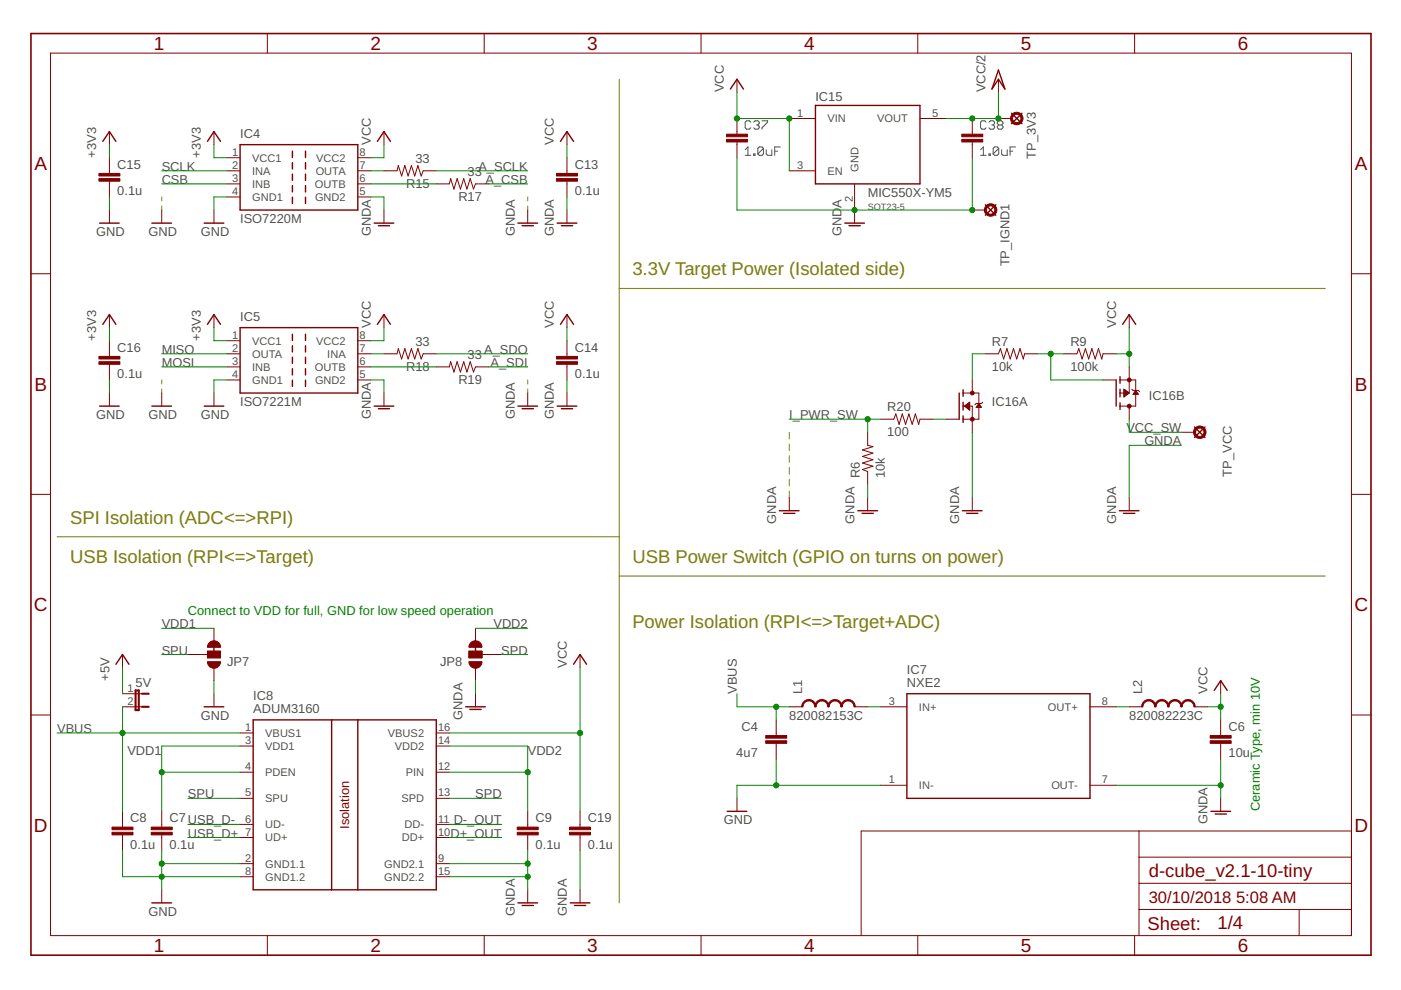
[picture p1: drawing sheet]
<svg xmlns="http://www.w3.org/2000/svg" width="297mm" height="210mm" viewBox="0 0 297 210" stroke-linecap="round" stroke-linejoin="round" font-family="sans-serif">
<g fill="none" stroke="#808000" stroke-width=".21">
<path d="M131.3 16.8v174.6M34.3 41.8v.8M34.3 43.7v.8M111.9 41.8v.8M111.9 43.7v.8M131.3 61.2h149.7M34.3 80.6v.8M34.3 82.5v.8M111.9 80.6v.8M111.9 82.5v.8M167.3 91.7v1.3M167.3 94.1v1.4"/>
<path d="M167.3 96.6v1.4M167.3 99.1v1.4M12.1 113.8h119.2M167.3 101.6v1.4M167.3 104.1v1.4M131.3 122.1h149.7"/>
</g>
<g fill="none" stroke="#505050" stroke-width=".21">
<path d="M158 31.7l.6-.5v1.7M158 32.9h1.2M159.2 25.9l-.3-.3h-.6l-.3 .3v1.2l.3 .3h.6l.3-.3M159.8 32.6h.3v.3h-.3zM159.8 25.9l.3-.3h.6l.3 .3v.3l-.3 .3M160.4 26.5h.3M160.7 26.5l.3 .3v.3l-.3 .3h-.6l-.3-.3M161.6 25.6h1.2v.3l-1.2 1.2v.3M161.9 31.5v1.1l-.3 .3h-.6l-.3-.3M161.9 31.5l-.3-.3h-.6l-.3 .3v1.1M161.9 31.5l-1.2 1.1M162.5 31.7v.9l.3 .3h.8v-1.2"/>
<path d="M164.3 32h.5M165.4 31.2h-1.1v1.7M207.9 32.9h1.2M207.9 31.7l.6-.5v1.7M209.1 25.9l-.3-.3h-.6l-.3 .3v1.2l.3 .3h.6l.3-.3M209.7 32.6h.3v.3h-.3zM209.7 25.9l.3-.3h.6l.3 .3v.3l-.3 .3M210.3 26.5h.3M210.6 26.5l.3 .3v.3l-.3 .3h-.6l-.3-.3M211.8 31.5v1.1l-.3 .3h-.6l-.3-.3M211.8 31.5l-.3-.3h-.6l-.3 .3v1.1M211.8 31.5l-1.2 1.1"/>
<path d="M211.8 26.5l-.3-.3v-.3l.3-.3h.5l.3 .3v.3l-.3 .3M211.8 26.5l-.3 .3v.3l.3 .3h.5l.3-.3v-.3l-.3-.3M211.8 26.5h.5M212.4 31.7v.9l.3 .3h.9v-1.2M214.1 32h.6M215.3 31.2h-1.2v1.7"/>
</g>
<g fill="none" stroke="#800000" stroke-width=".21">
<path d="M10.7 11.3h275.8v187.1h-275.8zM56.7 7.1v4.2M102.7 7.1v4.2M148.6 7.1v4.2M156.3 16.8v2.8M194.6 7.1v4.2M211.7 16.8v2.8M240.6 7.1v4.2M23.2 27.9v2.8M23.2 33.4v3.4M23.2 38.4v3.4M45.4 27.9v2.8"/>
<path d="M48.1 33.4h2.8M48.1 36.2h2.8M48.1 39h2.8M75.9 33.4h2.7M75.9 36.2h2.7M75.9 39h2.7M81.4 36.2h2.8l.3-1.1 .7 2.2 .6-2.2 .7 2.2 .7-2.2 .7 2.2 .7-2.2 .7 2.2 .4-1.1h2.8M81.4 27.9v2.8M92.5 39h2.8l.2-1.1 .7 2.2 .7-2.2 .7 2.2 .7-2.2 .7 2.2 .7-2.2 .7 2.2 .4-1.1h2.8M120.2 27.9v2.8M120.2 33.4v3.4M120.2 38.4v3.4"/>
<path d="M156.3 25.1v3.3M156.3 30.1v3.3M167.3 36.2h5.6M167.3 25.1h5.6M181.2 39v8.3M195.1 25.1h5.5M206.1 25.1v3.3M206.1 30.1v3.3M211.7 25.1h2.8M6.6 58h4.1M23.2 44.5v2.8M34.3 44.5v2.8"/>
<path d="M45.4 44.5v2.8M48.1 41.8h2.8M75.9 41.8h2.7M81.4 44.5v2.8M111.9 44.5v2.8M120.2 44.5v2.8M206.1 44.5h2.8M286.5 58h4.2M23.2 66.7v2.8M23.2 72.2v3.4M23.2 77.2v3.4M45.4 66.7v2.8"/>
<path d="M48.1 72.2h2.8M48.1 75h2.8M48.1 77.8h2.8M75.9 72.2h2.7M75.9 75h2.7M75.9 77.8h2.7M81.4 75h2.8l.3-1.1 .7 2.2 .6-2.2 .7 2.2 .7-2.2 .7 2.2 .7-2.2 .7 2.2 .4-1.1h2.8M81.4 66.7v2.8M92.5 77.8h2.8l.2-1.1 .7 2.2 .7-2.2 .7 2.2 .7-2.2 .7 2.2 .7-2.2 .7 2.2 .4-1.1h2.8M120.2 66.7v2.8M120.2 72.2v3.4M120.2 77.2v3.4"/>
<path d="M208.9 75h2.8l.4-1.1 .7 2.2 .7-2.2 .7 2.2 .7-2.2 .7 2.2 .7-2.2 .7 2.2 .2-1.1h2.8M225.6 75h2.7l.4-1.1 .7 2.2 .7-2.2 .7 2.2 .7-2.2 .7 2.2 .7-2.2 .7 2.2 .3-1.1h2.7M239.4 66.7v2.8M239.4 77.8v5.5M23.2 83.3v2.8M34.3 83.3v2.8M45.4 83.3v2.8M48.1 80.6h2.8M75.9 80.6h2.7M81.4 83.3v2.8M111.9 83.3v2.8M120.2 83.3v2.8"/>
<path d="M184 91.7v2.7l1.1 .3-2.2 .7 2.2 .7-2.2 .7 2.2 .7-2.2 .7 2.2 .6-2.2 .7 1.1 .5v2.7M186.7 88.9h2.8l.4-1.1 .7 2.2 .7-2.2 .7 2.2 .7-2.2 .7 2.2 .7-2.2 .7 2.2 .3-1.1h2.7M200.6 88.9h2.8M204.2 86.1h1.9v5.6M204.2 83.3h3.3v5.6h-3.3M204.5 86.1l1.1-.8v1.6zM204.5 86.1h1.1M204.6 86h1M204.7 86.3h.9M204.8 85.9h.8M204.9 86.4h.7M205 85.7h.6"/>
<path d="M205 86.5h.6M205.2 85.6h.4M205.2 86.7h.4M205.4 85.4h.2M205.4 86.8h.2M205.5 85.3h.1M205.6 86.9v.1M206.1 80.6v2.7M207.1 86.3h.9M207.1 86.1h.8M207.2 86h.6M207.3 85.9h.4"/>
<path d="M207.4 85.7h.2M207.5 85.6h.1M207.5 85.6l.6 .8h-1.1zM208.4 85.3l-.3 .3h-1.1l-.3 .2M233.9 80.6h2.7M237.5 80.6h3.3v5.5h-3.3M237.5 83.3h1.9M238.3 83.6h.8M238.3 83.4h1M238.3 83.3h1.1M238.3 83.2h.9M238.3 83h.7"/>
<path d="M238.3 82.9h.5M238.3 82.5l1.1 .8-1.1 .9zM238.3 84.1h.1M238.3 84h.2M238.3 83.8h.4M238.3 83.7h.6M238.3 82.8h.4M238.3 82.6h.2M239.4 86.1v2.8M240 82.5l.2 .3h1.1l.3 .3M240.3 83.4h.9M240.5 83.3h.7"/>
<path d="M240.5 83.2h.5M240.6 83h.4M240.7 82.9h.2M240.8 82.8l.5 .8h-1.1zM250.5 91.7h2.8M6.6 104.8h4.1M167.3 105.5v2.8M184 105.5v2.8M206.1 105.5v2.8M239.4 105.5v2.8M286.5 104.8h4.2M26 138.8v2.7"/>
<path d="M39.8 138.8h4.2M44 138.1h2.8v1.4h-2.8zM45.4 133.2v2.8M99.4 138.1h2.8v1.4h-2.8zM100.8 133.2v2.8M102.2 138.8h4.2M123 138.8v2.7M6.6 151.6h4.1M26 147.1h4.1M26 149.9h4.1M45.4 141.5v2.8M45.4 147.1v2.8"/>
<path d="M50.9 155.4h2.8M50.9 158.2h2.8M92.5 155.4h2.8M92.5 158.2h2.8M100.8 141.5v2.8M100.8 147.1v2.8M164.6 152.6v3.4M164.6 157.6v3.4M167.3 149.9h2.8M181.2 149.9h2.8M186.7 149.9h5.6M231.1 149.9h5.5"/>
<path d="M239.4 149.9h2.8M253.3 149.9h2.7M258.8 144.3v2.8M258.8 152.6v3.4M258.8 157.6v3.4M286.5 151.6h4.2M26 172v3.4M26 177v3.3M34.3 172v3.4M34.3 177v3.3M50.9 163.7h2.8M50.9 169.3h2.8"/>
<path d="M50.9 174.8h2.8M50.9 177.6h2.8M92.5 163.7h2.8M92.5 169.3h2.8M92.5 174.8h2.8M92.5 177.6h2.8M111.9 172v3.4M111.9 177v3.3M123 172v3.4M123 177v3.3M156.3 169.3v2.7M186.7 166.5h5.6"/>
<path d="M231.1 166.5h5.5M241.5 176.2v22.2M258.8 169.3v2.7M286.5 176.2h-103.9v22.2M34.3 188.7v2.7M50.9 183.1h2.8M50.9 185.9h2.8M56.7 198.4v4.1M92.5 183.1h2.8M92.5 185.9h2.8M102.7 198.4v4.1M111.9 188.7v2.7"/>
<path d="M123 188.7v2.7M148.6 198.4v4.1M194.6 198.4v4.1M240.6 198.4v4.1M241.5 192.8h45M241.5 187.3h45M241.5 181.7h45M275.4 192.8v5.6"/>
</g>
<path d="M6.6 7.1h284.1v195.4h-284.1z" fill="none" stroke="#800000" stroke-width=".34"/>
<g fill="none" stroke="#800000" stroke-width=".3">
<path d="M154.9 18.9l1.4-2.1 1.3 2.1M211.7 14.9l1.4 4-1.4-2.1-1.4 2.1zM21.8 30l1.4-2.1 1.4 2.1M44 30l1.4-2.1 1.4 2.1M50.9 30.7h25v13.8h-25zM62 32v1.4M62 34.5v1.3M62 36.9v1.4M62 39.3v1.4M64.8 32v1.4M64.8 34.5v1.3M64.8 36.9v1.4"/>
<path d="M64.8 39.3v1.4M80 30l1.4-2.1 1.4 2.1M118.8 30l1.4-2.1 1.4 2.1M172.9 22.4h22.2v16.6h-22.2zM214.5 24l2.2 2.2M216.7 24l-2.2 2.2M21.1 47.3h4.2M32.2 47.3h4.2M43.3 47.3h4.2M62 41.8v1.3M64.8 41.8v1.3M79.3 47.3h4.2"/>
<path d="M80.2 47.9h2.4M109.8 47.3h4.2M110.7 47.9h2.4M118.1 47.3h4.2M119 47.9h2.4M179.1 47.3h4.2M180 47.9h2.4M208.9 43.4l2.2 2.2M211.1 43.4l-2.2 2.2M21.8 68.8l1.4-2.1 1.4 2.1M44 68.8l1.4-2.1 1.4 2.1M50.9 69.5h25v13.8h-25z"/>
<path d="M62 70.9v1.3M62 73.3v1.3M62 75.7v1.4M62 78.2v1.3M64.8 70.9v1.3M64.8 73.3v1.3M64.8 75.7v1.4M64.8 78.2v1.3M80 68.8l1.4-2.1 1.4 2.1M118.8 68.8l1.4-2.1 1.4 2.1M237.5 79.9v1.4M238 68.8l1.4-2.1 1.4 2.1"/>
<path d="M21.1 86.1h4.2M32.2 86.1h4.2M43.3 86.1h4.2M62 80.6v1.3M64.8 80.6v1.3M79.3 86.1h4.2M80.2 86.7h2.4M109.8 86.1h4.2M110.7 86.7h2.4M118.1 86.1h4.2M119 86.7h2.4M203.4 83.3v5.6"/>
<path d="M204.2 82.6v1.4M204.2 85.3v1.6M204.2 88.2v1.4M236.6 80.6v5.5M237.5 82.5v1.7M237.5 85.4v1.4M253.3 90.5l2.2 2.3M255.5 90.5l-2.2 2.3M165.2 108.3h4.2M166.1 108.8h2.4M181.9 108.3h4.2M182.8 108.8h2.4"/>
<path d="M204.1 108.3h4.1M205 108.8h2.3M237.3 108.3h4.2M238.2 108.8h2.4M45.4 136v2.8M100.8 136v2.8M24.6 140.8l1.4-2 1.3 2M43.3 149.9h4.2M53.7 152.6h38.8v36.1h-38.8zM70.3 152.6v36.1M75.9 152.6v36.1M98.7 149.9h4.2"/>
<path d="M99.6 150.4h2.4M121.6 140.8l1.4-2 1.4 2M192.3 147.1h38.8v22.2h-38.8zM257.4 146.4l1.4-2.1 1.4 2.1M154.2 172h4.1M256.7 172h4.2M257.6 172.6h2.4M32.2 191.4h4.2M109.8 191.4h4.2M110.7 192h2.4M120.9 191.4h4.2M121.8 192h2.4"/>
</g>
<g fill="#800000" stroke="#800000" stroke-width=".21">
<path d="M118 37.9h4.4v.5h-4.4z"/>
<path d="M118 36.8h4.4v.5h-4.4z"/>
<path d="M118 76.7h4.4v.5h-4.4z"/>
<path d="M118 75.6h4.4v.5h-4.4z"/>
<path d="M21 37.9h4.4v.5h-4.4z"/>
<path d="M21 36.8h4.4v.5h-4.4z"/>
<path d="M21 76.7h4.4v.5h-4.4z"/>
<path d="M21 75.6h4.4v.5h-4.4z"/>
<path d="M32.1 176.5h4.4v.5h-4.4z"/>
<path d="M32.1 175.4h4.4v.5h-4.4z"/>
<path d="M23.7 176.5h4.5v.5h-4.5z"/>
<path d="M23.7 175.4h4.5v.5h-4.5z"/>
<path d="M109.7 176.5h4.4v.5h-4.4z"/>
<path d="M109.7 175.4h4.4v.5h-4.4z"/>
<path d="M120.8 176.5h4.4v.5h-4.4z"/>
<path d="M120.8 175.4h4.4v.5h-4.4z"/>
<path d="M44 138.1h2.7v1.4h-2.7z"/>
<path d="M99.4 138.1h2.8v1.4h-2.8z"/>
<path d="M162.3 157.1h4.5v.5h-4.5z"/>
<path d="M162.3 156h4.5v.5h-4.5z"/>
<path d="M256.6 157.1h4.4v.5h-4.4z"/>
<path d="M256.6 156h4.4v.5h-4.4z"/>
<path d="M154 29.5h4.5v.6h-4.5z"/>
<path d="M154 28.4h4.5v.6h-4.5z"/>
<path d="M203.9 29.5h4.5v.6h-4.5z"/>
<path d="M203.9 28.4h4.5v.6h-4.5z"/>
</g>
<path d="M28.7 146.4h.7v4.2h-.7zM30.1 147.1h1.4M30.1 149.9h1.4" fill="none" stroke="#800000" stroke-width=".44"/>
<g fill="#800000" stroke="#800000" stroke-width=".21">
<path d="M44.4 136.2a1.4 1.4 0 0 1 1.5-.2 1.4 1.4 0 0 1 .9 1.2h-2.8v-.4z" fill-rule="evenodd"/>
<path d="M44 140.3h2.8a1.39 1.39 0 0 1-1.4 1.4 1.39 1.39 0 0 1-1.4-1.4z" fill-rule="evenodd"/>
<path d="M99.8 136.2a1.4 1.4 0 0 1 1.5-.2 1.4 1.4 0 0 1 .9 1.2h-2.8l.1-.4z" fill-rule="evenodd"/>
<path d="M99.4 140.3h2.8a1.39 1.39 0 0 1-1.4 1.4 1.39 1.39 0 0 1-1.4-1.4z" fill-rule="evenodd"/>
<path d="M170.4 148.8l.6-.4 .5-.1v.3l-.8 .3-.3 .4-.2 .6h-.2l.1-.5z" fill-rule="evenodd"/>
<path d="M171.5 148.3a1.52 1.52 0 0 1 1.5 1.6h-.3l-.2-.8-.5-.4-.5-.1z" fill-rule="evenodd"/>
<path d="M173.2 148.8l.6-.4 .5-.1v.3l-.6 .1-.4 .4-.3 .8h-.3l.1-.5z" fill-rule="evenodd"/>
<path d="M174.3 148.3a1.52 1.52 0 0 1 1.5 1.6h-.3l-.3-.8-.4-.4-.5-.1z" fill-rule="evenodd"/>
<path d="M176 148.8l.5-.4 .5-.1v.3l-.7 .3-.4 .4-.1 .6h-.3l.1-.5z" fill-rule="evenodd"/>
<path d="M177 148.3a1.52 1.52 0 0 1 1.6 1.6h-.3l-.3-.8-.4-.4-.6-.1z" fill-rule="evenodd"/>
<path d="M178.7 148.8l.6-.4 .5-.1v.3l-.5 .1-.5 .4-.2 .8h-.3l.1-.5z" fill-rule="evenodd"/>
<path d="M179.8 148.3a1.52 1.52 0 0 1 1.5 1.6h-.2l-.3-.8-.4-.4-.6-.1z" fill-rule="evenodd"/>
<path d="M242.5 148.8l.6-.4 .5-.1v.3l-.8 .3-.4 .4-.1 .6h-.3l.1-.5z" fill-rule="evenodd"/>
<path d="M243.6 148.3a1.52 1.52 0 0 1 1.5 1.6h-.3l-.1-.6-.4-.4-.7-.3z" fill-rule="evenodd"/>
<path d="M245.3 148.8l.5-.4 .5-.1v.3l-.7 .3-.4 .4-.1 .6h-.3l.1-.5z" fill-rule="evenodd"/>
<path d="M246.3 148.3a1.52 1.52 0 0 1 1.6 1.6h-.3l-.3-.8-.4-.4-.6-.1z" fill-rule="evenodd"/>
<path d="M248 148.8l.6-.4 .5-.1v.3l-.8 .3-.3 .4-.1 .6h-.3l.1-.5z" fill-rule="evenodd"/>
<path d="M249.1 148.3a1.52 1.52 0 0 1 1.5 1.6h-.2l-.2-.6-.3-.4-.8-.3z" fill-rule="evenodd"/>
<path d="M250.8 148.8l.6-.4 .5-.1v.3l-.8 .3-.3 .4-.2 .6h-.2v-.5z" fill-rule="evenodd"/>
<path d="M251.9 148.3a1.52 1.52 0 0 1 1.5 1.6h-.3l-.2-.8-.5-.4-.5-.1z" fill-rule="evenodd"/>
<path d="M214.7 24.2a1.33 1.33 0 0 1 2 .3 1.33 1.33 0 0 1-.8 1.9 1.33 1.33 0 0 1-1.7-1.3h.5a.89 .89 0 0 1 1.2-.8 .89 .89 0 0 1 .3 1.4 .89 .89 0 0 1-1.5-.3v-.3h-.5z" fill-rule="evenodd"/>
<path d="M253.5 90.7a1.33 1.33 0 0 1 2 .3 1.33 1.33 0 0 1-.8 1.9 1.33 1.33 0 0 1-1.7-1.2h.5a.89 .89 0 0 1 1.3-.8 .89 .89 0 0 1 .1 1.5 .89 .89 0 0 1-1.4-.5v-.2h-.5z" fill-rule="evenodd"/>
<path d="M209.1 43.6a1.33 1.33 0 0 1 2.1 .3 1.33 1.33 0 0 1-.8 1.9 1.33 1.33 0 0 1-1.7-1.3h.4a.89 .89 0 0 1 1.3-.7 .89 .89 0 0 1 .2 1.5 .89 .89 0 0 1-1.4-.5l-.1-.3h-.4z" fill-rule="evenodd"/>
<circle cx="206.1" cy="88.9" r=".4"/>
<circle cx="206.1" cy="83.3" r=".4"/>
<circle cx="239.4" cy="80.6" r=".4"/>
<circle cx="239.4" cy="86.1" r=".4"/>
</g>
<g fill="none" stroke="#008000" stroke-width=".21">
<path d="M156.3 19.6v5.5h11v11.1M211.7 19.6v5.5h-11.1M23.2 30.7v2.7M34.3 39h13.8M34.3 36.2h13.8M45.4 30.7v2.7h2.7M78.6 39h13.9M78.6 36.2h2.8M81.4 30.7v2.7h-2.8M92.5 36.2h19.4M103.6 39h8.3M120.2 30.7v2.7"/>
<path d="M156.3 33.4v11.1h49.8v-11.1M23.2 41.8v2.7M48.1 41.8h-2.7v2.7M78.6 41.8h2.8v2.7M120.2 41.8v2.7M23.2 69.5v2.7M34.3 75h13.8M34.3 77.8h13.8M45.4 69.5v2.7h2.7M78.6 75h2.8M78.6 77.8h13.9M81.4 69.5v2.7h-2.8"/>
<path d="M92.5 75h19.4M103.6 77.8h8.3M120.2 69.5v2.7M208.9 75h-2.8v5.6M220 75h5.6M222.8 75v5.6h11.1M236.6 75h2.8M239.4 69.5v8.3M23.2 80.6v2.7M48.1 80.6h-2.7v2.7M78.6 80.6h2.8v2.7M120.2 80.6v2.7"/>
<path d="M167.3 88.9h19.4M184 88.9v2.8M197.8 88.9h2.8M206.1 91.7v13.8M239.4 88.9v2.8h11.1M250.5 94.4h-11.1v11.1M184 102.7v2.8M34.3 138.8h5.5M34.3 133.2h11.1M100.8 133.2h11.1M106.4 138.8h5.5M12.1 155.4h38.8"/>
<path d="M26 141.5v5.6M26 149.9v22.1M45.4 144.3v2.8M50.9 158.2h-16.6v13.8M95.3 155.4h27.7M95.3 158.2h16.6v13.8M100.8 144.3v2.8M123 141.5v30.5M156.3 147.1v2.8h11M164.6 149.9v2.7M184 149.9h2.7M236.6 149.9h2.8"/>
<path d="M256 149.9h2.8M258.8 147.1v5.5M34.3 163.7h16.6M39.8 174.8h11.1M39.8 177.6h11.1M39.8 169.3h11.1M95.3 174.8h11.1M95.3 177.6h11.1M95.3 169.3h11.1M95.3 163.7h16.6M164.6 161v5.5M186.7 166.5h-30.4v2.8"/>
<path d="M236.6 166.5h22.2M258.8 161v8.3M26 180.3v5.6h24.9M34.3 183.1h16.6M34.3 180.3v8.4M95.3 183.1h16.6M95.3 185.9h16.6M111.9 180.3v8.4M123 180.3v8.4"/>
</g>
<g fill="#008000" stroke="#008000" stroke-width=".21">
<circle cx="34.3" cy="185.9" r=".55"/>
<circle cx="34.3" cy="183.1" r=".55"/>
<circle cx="164.6" cy="166.5" r=".55"/>
<circle cx="123" cy="155.4" r=".55"/>
<circle cx="258.8" cy="149.9" r=".55"/>
<circle cx="239.4" cy="75" r=".55"/>
<circle cx="167.3" cy="25.1" r=".55"/>
<circle cx="156.3" cy="25.1" r=".55"/>
<circle cx="111.9" cy="185.9" r=".55"/>
<circle cx="111.9" cy="183.1" r=".55"/>
<circle cx="258.8" cy="166.5" r=".55"/>
<circle cx="181.2" cy="44.5" r=".55"/>
<circle cx="206.1" cy="44.5" r=".55"/>
<circle cx="26" cy="155.4" r=".55"/>
<circle cx="164.6" cy="149.9" r=".55"/>
<circle cx="34.3" cy="163.7" r=".55"/>
<circle cx="111.9" cy="163.7" r=".55"/>
<circle cx="211.7" cy="25.1" r=".55"/>
<circle cx="206.1" cy="25.1" r=".55"/>
<circle cx="222.8" cy="75" r=".55"/>
<circle cx="184" cy="88.9" r=".55"/>
</g>
<g font-size="4" fill="#800000">
<text x="32.6" y="10.6">1</text>
<text x="78.6" y="10.6">2</text>
<text x="124.5" y="10.6">3</text>
<text x="170.5" y="10.6">4</text>
<text x="216.5" y="10.6">5</text>
<text x="262.4" y="10.6">6</text>
<text x="7.3" y="36.1">A</text>
<text x="287.3" y="36.1">A</text>
<text x="7.3" y="82.8">B</text>
<text x="287.3" y="82.8">B</text>
<text x="7.2" y="129.6">C</text>
<text x="287.2" y="129.6">C</text>
<text x="7.2" y="176.4">D</text>
<text x="287.2" y="176.4">D</text>
<text x="32.6" y="201.9">1</text>
<text x="78.6" y="201.9">2</text>
<text x="124.5" y="201.9">3</text>
<text x="170.5" y="201.9">4</text>
<text x="216.5" y="201.9">5</text>
<text x="262.4" y="201.9">6</text>
</g>
<g font-size="3.9" fill="#808000">
<text x="134.1" y="58.4">3.3V Target Power (Isolated side)</text>
<text x="14.9" y="111.1">SPI Isolation (ADC&lt;=&gt;RPI)</text>
<text x="14.9" y="119.4">USB Isolation (RPI&lt;=&gt;Target)</text>
<text x="134.1" y="119.4">USB Power Switch (GPIO on turns on power)</text>
<text x="134.1" y="133.2">Power Isolation (RPI&lt;=&gt;Target+ADC)</text>
</g>
<g font-size="3.9" fill="#800000">
<text x="243.6" y="185.9">d-cube_v2.1-10-tiny</text>
<text x="243.3" y="197.1">Sheet:</text>
<text x="258.1" y="197">1/4</text>
</g>
<g font-size="3.5" fill="#800000">
<text x="243.6" y="191.4">30/10/2018</text>
<text x="262.1" y="191.4">5:08 AM</text>
</g>
<g font-size="2.7" fill="#505050">
<text x="153.5" y="19.6" transform="rotate(-90 153.5 19.6)">VCC</text>
<text x="172.9" y="21.5">IC15</text>
<text x="208.9" y="19.6" transform="rotate(-90 208.9 19.6)">VCC/2</text>
<text x="50.9" y="29.3">IC4</text>
<text x="20.4" y="33.4" transform="rotate(-90 20.4 33.4)">+3V3</text>
<text x="24.9" y="35.8">C15</text>
<text x="42.6" y="33.4" transform="rotate(-90 42.6 33.4)">+3V3</text>
<text x="78.6" y="30.7" transform="rotate(-90 78.6 30.7)">VCC</text>
<text x="88.1" y="34.6">33</text>
<text x="117.4" y="30.7" transform="rotate(-90 117.4 30.7)">VCC</text>
<text x="121.9" y="35.8">C13</text>
<text x="219.6" y="33.6" transform="rotate(-90 219.6 33.6)">TP_3V3</text>
<text x="24.9" y="41.3">0.1u</text>
<text x="34.3" y="36.2">SCLK</text>
<text x="34.3" y="39">CSB</text>
<text x="86.1" y="39.8">R15</text>
<text x="99.1" y="37.3">33</text>
<text x="101.4" y="36.2">A_SCLK</text>
<text x="102.9" y="39">A_CSB</text>
<text x="121.9" y="41.3">0.1u</text>
<text x="184" y="41.8">MIC550X-YM5</text>
<text x="50.9" y="47.3">ISO7220M</text>
<text x="97.2" y="42.6">R17</text>
<text x="178.4" y="44" transform="rotate(-90 178.4 44)">A</text>
<text x="20.4" y="50.1">GND</text>
<text x="31.5" y="50.1">GND</text>
<text x="42.6" y="50.1">GND</text>
<text x="78.6" y="50.1" transform="rotate(-90 78.6 50.1)">GNDA</text>
<text x="109.1" y="50.1" transform="rotate(-90 109.1 50.1)">GNDA</text>
<text x="117.4" y="50.1" transform="rotate(-90 117.4 50.1)">GNDA</text>
<text x="178.4" y="50.1" transform="rotate(-90 178.4 50.1)">GND</text>
<text x="214.1" y="56.5" transform="rotate(-90 214.1 56.5)">TP_IGND1</text>
<text x="50.9" y="68.1">IC5</text>
<text x="78.6" y="69.5" transform="rotate(-90 78.6 69.5)">VCC</text>
<text x="117.4" y="69.5" transform="rotate(-90 117.4 69.5)">VCC</text>
<text x="236.6" y="69.5" transform="rotate(-90 236.6 69.5)">VCC</text>
<text x="20.4" y="72.2" transform="rotate(-90 20.4 72.2)">+3V3</text>
<text x="24.9" y="74.6">C16</text>
<text x="34.3" y="75">MISO</text>
<text x="34.3" y="77.8">MOSI</text>
<text x="42.6" y="72.2" transform="rotate(-90 42.6 72.2)">+3V3</text>
<text x="88.1" y="73.4">33</text>
<text x="99.1" y="76.1">33</text>
<text x="102.6" y="75">A_SDO</text>
<text x="104" y="77.8">A_SDI</text>
<text x="121.9" y="74.6">C14</text>
<text x="210.3" y="73.4">R7</text>
<text x="226.9" y="73.4">R9</text>
<text x="24.9" y="80.1">0.1u</text>
<text x="86.1" y="78.6">R18</text>
<text x="97.2" y="81.4">R19</text>
<text x="121.9" y="80.1">0.1u</text>
<text x="210.3" y="78.6">10k</text>
<text x="226.9" y="78.6">100k</text>
<text x="20.4" y="88.9">GND</text>
<text x="31.5" y="88.9">GND</text>
<text x="42.6" y="88.9">GND</text>
<text x="50.9" y="86.1">ISO7221M</text>
<text x="78.6" y="88.9" transform="rotate(-90 78.6 88.9)">GNDA</text>
<text x="109.1" y="88.9" transform="rotate(-90 109.1 88.9)">GNDA</text>
<text x="117.4" y="88.9" transform="rotate(-90 117.4 88.9)">GNDA</text>
<text x="167.3" y="88.9">I_PWR_SW</text>
<text x="188.1" y="87.2">R20</text>
<text x="210.3" y="86.1">IC16A</text>
<text x="243.6" y="84.7">IC16B</text>
<text x="188.1" y="92.5">100</text>
<text x="238.8" y="91.6">VCC_SW</text>
<text x="242.6" y="94.4">GNDA</text>
<text x="182.3" y="101.3" transform="rotate(-90 182.3 101.3)">R6</text>
<text x="187.6" y="101.3" transform="rotate(-90 187.6 101.3)">10k</text>
<text x="261.2" y="101" transform="rotate(-90 261.2 101)">TP_VCC</text>
<text x="164.6" y="111.1" transform="rotate(-90 164.6 111.1)">GNDA</text>
<text x="181.2" y="111.1" transform="rotate(-90 181.2 111.1)">GNDA</text>
<text x="203.4" y="111.1" transform="rotate(-90 203.4 111.1)">GNDA</text>
<text x="236.6" y="111.1" transform="rotate(-90 236.6 111.1)">GNDA</text>
<text x="34.3" y="133.2">VDD1</text>
<text x="104.6" y="133.2">VDD2</text>
<text x="34.3" y="138.8">SPU</text>
<text x="48.1" y="141.1">JP7</text>
<text x="93.3" y="141.1">JP8</text>
<text x="106.3" y="138.8">SPD</text>
<text x="120.2" y="141.5" transform="rotate(-90 120.2 141.5)">VCC</text>
<text x="192.3" y="142.9">IC7</text>
<text x="23.2" y="144.3" transform="rotate(-90 23.2 144.3)">+5V</text>
<text x="28.7" y="145.7">5V</text>
<text x="53.7" y="148.5">IC8</text>
<text x="156.2" y="147.1" transform="rotate(-90 156.2 147.1)">VBUS</text>
<text x="170.1" y="147.1" transform="rotate(-90 170.1 147.1)">L1</text>
<text x="192.3" y="145.7">NXE2</text>
<text x="242.2" y="147.1" transform="rotate(-90 242.2 147.1)">L2</text>
<text x="256" y="147.1" transform="rotate(-90 256 147.1)">VCC</text>
<text x="12.1" y="155.4">VBUS</text>
<text x="42.6" y="152.6">GND</text>
<text x="53.7" y="151.2">ADUM3160</text>
<text x="98" y="152.6" transform="rotate(-90 98 152.6)">GNDA</text>
<text x="157.2" y="155">C4</text>
<text x="167.3" y="152.6">820082153C</text>
<text x="239.4" y="152.6">820082223C</text>
<text x="260.5" y="155">C6</text>
<text x="27" y="160.1">VDD1</text>
<text x="111.9" y="160.1">VDD2</text>
<text x="156.1" y="160.5">4u7</text>
<text x="260.5" y="160.5">10u</text>
<text x="39.8" y="169.3">SPU</text>
<text x="100.7" y="169.3">SPD</text>
<text x="27.6" y="179.9">0.1u</text>
<text x="27.6" y="174.4">C8</text>
<text x="35.9" y="179.9">0.1u</text>
<text x="35.9" y="174.4">C7USB_D-</text>
<text x="39.8" y="177.6">USB_D+</text>
<text x="95.5" y="177.6">D+_OUT</text>
<text x="96.2" y="174.8">D-_OUT</text>
<text x="113.6" y="179.9">0.1u</text>
<text x="113.6" y="174.4">C9</text>
<text x="124.6" y="179.9">0.1u</text>
<text x="124.6" y="174.4">C19</text>
<text x="153.5" y="174.8">GND</text>
<text x="256" y="174.8" transform="rotate(-90 256 174.8)">GNDA</text>
<text x="31.5" y="194.2">GND</text>
<text x="109.1" y="194.2" transform="rotate(-90 109.1 194.2)">GNDA</text>
<text x="120.2" y="194.2" transform="rotate(-90 120.2 194.2)">GNDA</text>
</g>
<g font-size="2.7" fill="#008000">
<text x="39.8" y="130.5">Connect to VDD for full, GND for low speed operation</text>
<text x="267.1" y="172" transform="rotate(-90 267.1 172)">Ceramic Type, min 10V</text>
</g>
<text font-size="2.7" fill="#800000" x="74.1" y="175.7" transform="rotate(-90 74.1 175.7)">Isolation</text>
<g font-size="2.3" fill="#505050">
<text x="169" y="24.7">1</text>
<text x="175.4" y="26">VIN</text>
<text x="186" y="26">VOUT</text>
<text x="197.6" y="24.7">5</text>
<text x="49.2" y="33">1</text>
<text x="49.2" y="35.8">2</text>
<text x="53.5" y="34.3">VCC1</text>
<text x="67" y="34.3">VCC2</text>
<text x="76.2" y="33">8</text>
<text x="76.2" y="35.8">7</text>
<text x="169" y="35.8">3</text>
<text x="49.2" y="41.4">4</text>
<text x="49.2" y="38.6">3</text>
<text x="53.5" y="37">INA</text>
<text x="53.5" y="39.8">INB</text>
<text x="66.8" y="39.8">OUTB</text>
<text x="66.9" y="37.1">OUTA</text>
<text x="76.2" y="41.4">5</text>
<text x="76.2" y="38.6">6</text>
<text x="175.4" y="37">EN</text>
<text x="182" y="36.4" transform="rotate(-90 182 36.4)">GND</text>
<text x="53.5" y="42.6">GND1</text>
<text x="66.8" y="42.6">GND2</text>
<text x="180.8" y="42.8" transform="rotate(-90 180.8 42.8)">2</text>
<text x="49.2" y="71.9">1</text>
<text x="76.2" y="71.9">8</text>
<text x="49.2" y="77.4">3</text>
<text x="49.2" y="74.6">2</text>
<text x="53.5" y="73.1">VCC1</text>
<text x="53.5" y="75.8">OUTA</text>
<text x="67" y="73.1">VCC2</text>
<text x="69.4" y="75.9">INA</text>
<text x="76.2" y="74.6">7</text>
<text x="76.2" y="77.4">6</text>
<text x="49.2" y="80.2">4</text>
<text x="53.5" y="81.4">GND1</text>
<text x="53.5" y="78.6">INB</text>
<text x="66.8" y="78.6">OUTB</text>
<text x="66.8" y="81.4">GND2</text>
<text x="76.2" y="80.2">5</text>
<text x="27" y="146.7">1</text>
<text x="27" y="149.5">2</text>
<text x="188.4" y="149.5">3</text>
<text x="233.6" y="149.5">8</text>
<text x="52" y="155">1</text>
<text x="92.9" y="155">16</text>
<text x="194.8" y="150.7">IN+</text>
<text x="222.2" y="150.7">OUT+</text>
<text x="52" y="157.8">3</text>
<text x="56.2" y="156.2">VBUS1</text>
<text x="56.2" y="159">VDD1</text>
<text x="82.2" y="156.2">VBUS2</text>
<text x="83.7" y="159">VDD2</text>
<text x="92.9" y="157.8">14</text>
<text x="52" y="163.3">4</text>
<text x="56.2" y="164.5">PDEN</text>
<text x="86" y="164.6">PIN</text>
<text x="92.9" y="163.3">12</text>
<text x="188.4" y="166.1">1</text>
<text x="194.8" y="167.3">IN-</text>
<text x="222.9" y="167.3">OUT-</text>
<text x="233.6" y="166.1">7</text>
<text x="52" y="168.9">5</text>
<text x="56.2" y="170.1">SPU</text>
<text x="85.1" y="170.1">SPD</text>
<text x="92.9" y="168.9">13</text>
<text x="52" y="174.4">6</text>
<text x="52" y="177.2">7</text>
<text x="56.2" y="175.6">UD-</text>
<text x="56.2" y="178.4">UD+</text>
<text x="85.2" y="178.4">DD+</text>
<text x="85.8" y="175.6">DD-</text>
<text x="92.9" y="174.4">11</text>
<text x="92.9" y="177.2">10</text>
<text x="52" y="182.7">2</text>
<text x="52" y="185.5">8</text>
<text x="56.2" y="184">GND1.1</text>
<text x="81.5" y="184">GND2.1</text>
<text x="92.9" y="182.7">9</text>
<text x="92.9" y="185.5">15</text>
<text x="56.2" y="186.7">GND1.2</text>
<text x="81.5" y="186.7">GND2.2</text>
</g>
<text font-size="1.9" fill="#505050" x="184" y="44.5">SOT23-5</text>
</svg>
